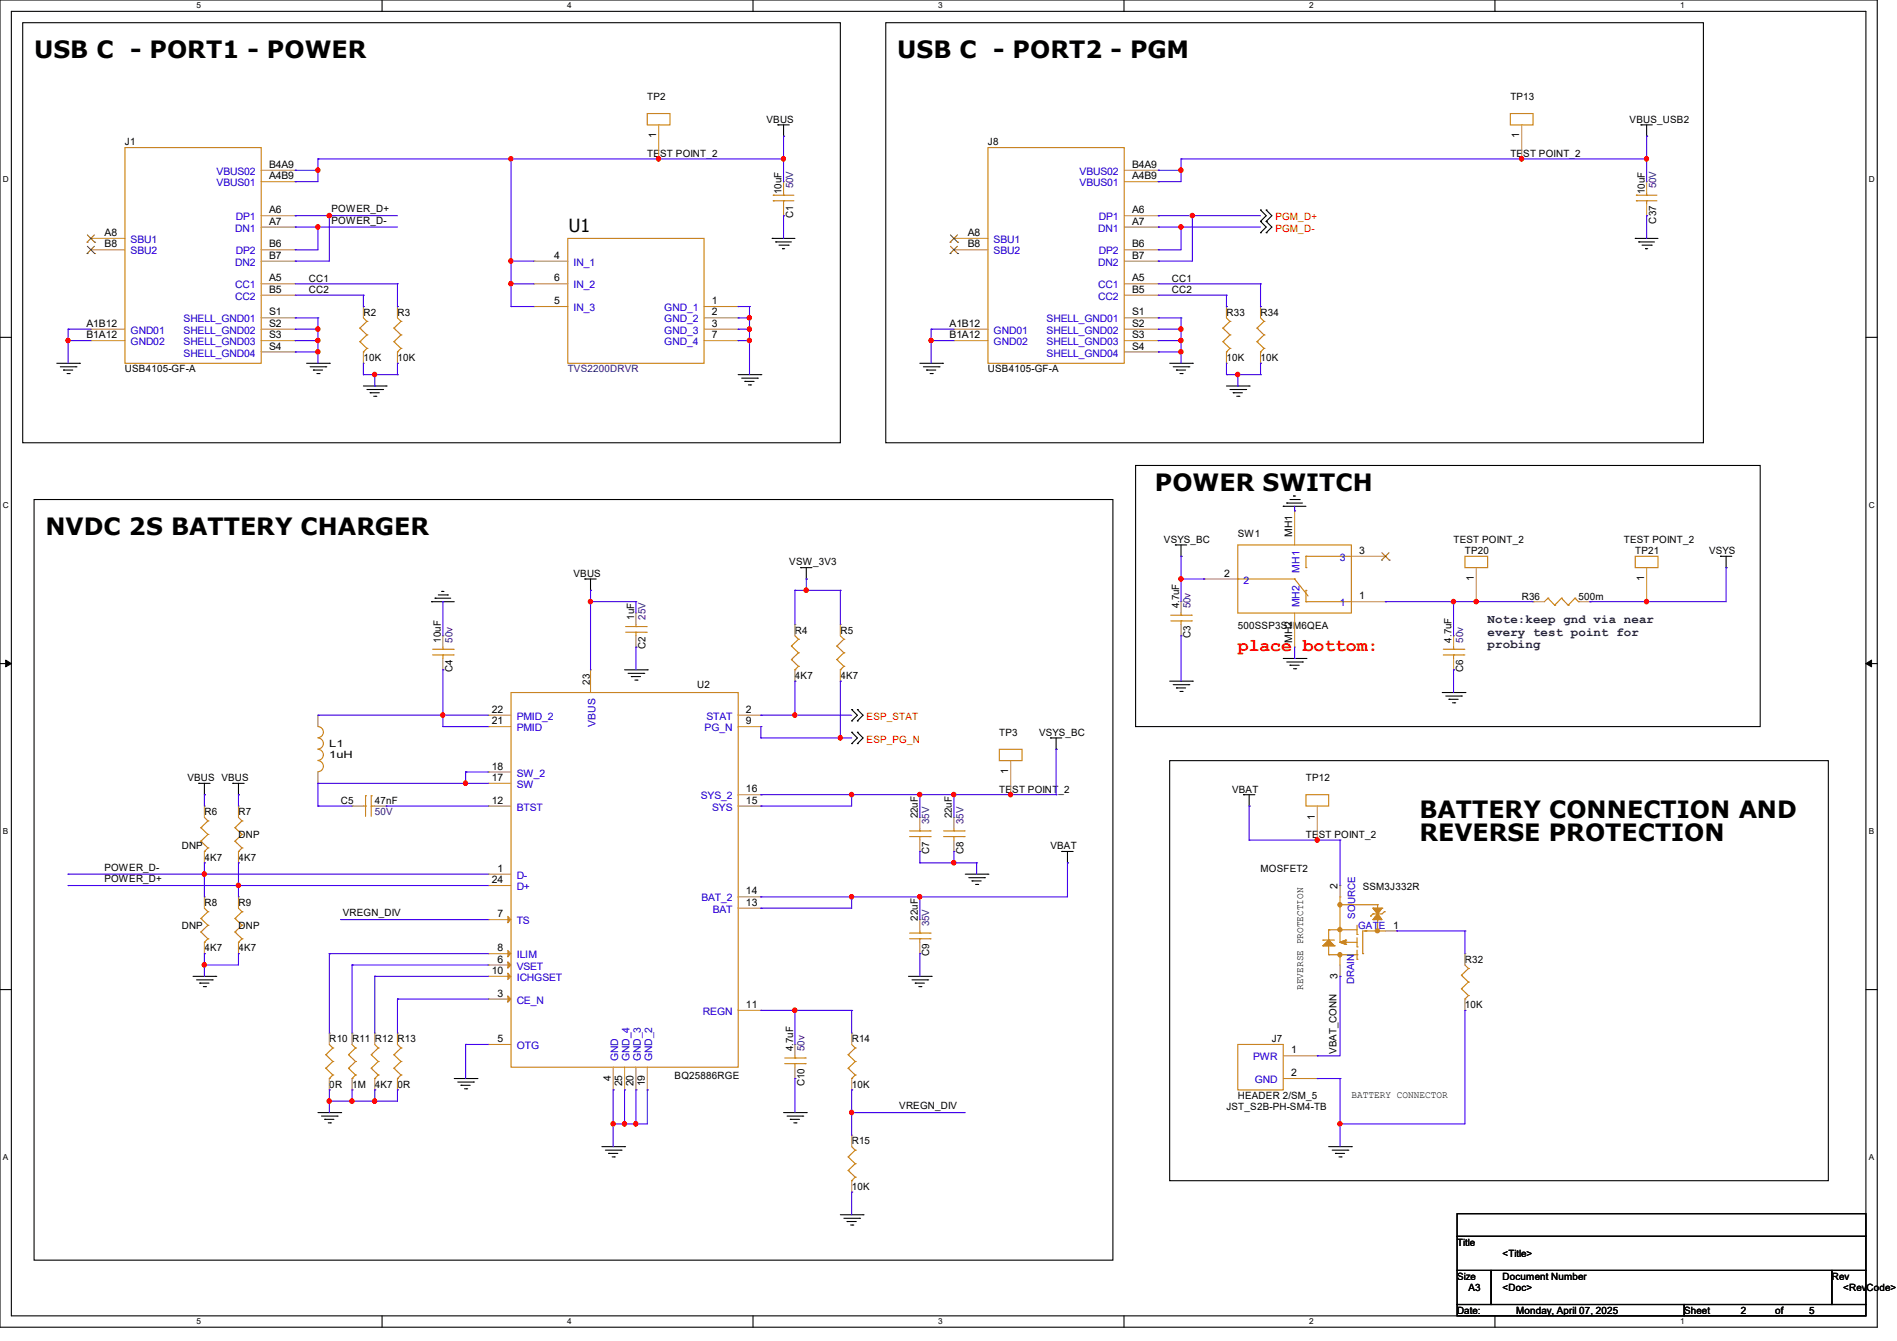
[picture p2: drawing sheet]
<svg xmlns="http://www.w3.org/2000/svg" width="297mm" height="210mm" viewBox="0 0 297 210" stroke-linecap="round" stroke-linejoin="round" font-family="sans-serif">
<path d="M0 0h293.9v207.9h-293.9zM1.8 1.8h290.3v204.3h-290.3z" fill="none" stroke="#000" stroke-width=".17"/>
<g fill="#fff">
<path d="M30.8 .2h.7v1.4h-.7z"/>
<path d="M30.8 206.2h.7v1.4h-.7z"/>
</g>
<path d="M59.8 0v1.8M59.8 206.1v1.8" fill="none" stroke="#000" stroke-width=".17"/>
<g fill="#fff">
<path d="M88.8 .2h.7v1.4h-.7z"/>
<path d="M88.8 206.2h.7v1.4h-.7z"/>
</g>
<path d="M117.9 0v1.8M117.9 206.1v1.8" fill="none" stroke="#000" stroke-width=".17"/>
<g fill="#fff">
<path d="M146.9 .2h.7v1.4h-.7z"/>
<path d="M146.9 206.2h.7v1.4h-.7z"/>
</g>
<path d="M176 0v1.8M176 206.1v1.8" fill="none" stroke="#000" stroke-width=".17"/>
<g fill="#fff">
<path d="M205 .2h.7v1.4h-.7z"/>
<path d="M205 206.2h.7v1.4h-.7z"/>
</g>
<path d="M234.1 0v1.8M234.1 206.1v1.8" fill="none" stroke="#000" stroke-width=".17"/>
<g fill="#fff">
<path d="M263.1 .2h.6v1.4h-.6z"/>
<path d="M263.1 206.2h.6v1.4h-.6z"/>
<path d="M.5 27.3h.9v1.4h-.9z"/>
<path d="M292.6 27.3h.9v1.4h-.9z"/>
<path d="M.5 78.4h.9v1.4h-.9z"/>
<path d="M292.6 78.4h.9v1.4h-.9z"/>
</g>
<path d="M0 52.8h1.8M292.1 52.8h1.8" fill="none" stroke="#000" stroke-width=".17"/>
<g fill="#fff">
<path d="M.5 129.5h.8v1.4h-.8z"/>
<path d="M292.6 129.5h.8v1.4h-.8z"/>
</g>
<path d="M0 103.9h1.8M292.1 103.9h1.8" fill="none" stroke="#000" stroke-width=".17"/>
<path d="M.9 103.4l.9 .5-.9 .5zM292.1 103.9l.9-.5v1z" fill="#000" stroke="#000" stroke-width=".16"/>
<g fill="#fff">
<path d="M.5 180.5h.8v1.4h-.8z"/>
<path d="M292.6 180.5h.8v1.4h-.8z"/>
</g>
<g fill="none" stroke="#000" stroke-width=".17">
<path d="M3.6 3.6h128v65.7h-128zM121.8 19.6h.1M121.8 19.6h1.8M122.7 19.6v1.7M138.7 3.6h128v65.7h-128zM256.9 19.6h.1M256.9 19.6h1.8M257.8 19.6v1.7M120.9 37.3h.1M120.9 37.3h3.6M121.5 37.9h.1M121.5 37.9h2.4"/>
<path d="M122 38.4h1.4M122.5 38.9h.1M122.5 38.9h.4M122.7 21.3h.1M123.4 38.4h.1M197.4 34.7h.1M197.4 32.9h.1M197.4 36.4h.1M197.4 32.9l.8 .9-.8 .9M197.4 34.7l.8 .9-.8 .8M198.2 34.7h.1M198.2 32.9h.1"/>
<path d="M198.2 36.4h.1M198.2 32.9l.9 .9-.9 .9M198.2 34.7l.9 .9-.9 .8M256 37.3h.1M256 37.3h3.6M256.6 37.9h.1M256.6 37.9h2.4M257.1 38.4h1.4M257.6 38.9h.1M257.6 38.9h.4M257.8 21.3h.1M258.5 38.4h.1"/>
<path d="M8.9 56.9h3.5M9.4 57.4h2.5M9.9 58h.1M9.9 58h1.5M10.5 58.5h.3M10.8 58.5h.1M11.9 57.4h.1M12.4 56.9h.1M48 56.9h3.6M48.6 57.4h2.4M49.1 58h.1M49.1 58h1.4"/>
<path d="M49.6 58.5h.4M50 58.5h.1M51 57.4h.1M51.6 56.9h.1M115.6 58.7h3.5M116.1 59.2h2.5M116.6 59.7h.1M116.6 59.7h1.5M118.6 59.2h.1M119.1 58.7h.1M144 56.9h3.6M144.6 57.4h2.4"/>
<path d="M145.1 58h.1M145.1 58h1.4M145.6 58.5h.4M146 58.5h.1M147 57.4h.1M147.6 56.9h.1M183.1 56.9h3.6M183.7 57.4h2.4M184.2 58h.1M184.2 58h1.4M184.7 58.5h.4M185.1 58.5h.1"/>
<path d="M186.1 57.4h.1M186.7 56.9h.1M5.3 78.2h168.9v119.2h-168.9zM56.9 60.5h3.6M57.4 61h2.5M58 61.5h.1M58 61.5h1.4M58.5 62.1h.3M58.8 62.1h.1M59.9 61h.1M60.5 60.5h.1M117.2 60.3h.3"/>
<path d="M117.5 60.3h.1M177.8 72.9h97.8v40.9h-97.8zM192 60.5h3.6M192.6 61h2.4M193.1 61.5h.1M193.1 61.5h1.4M193.6 62.1h.4M194 62.1h.1M195 61h.1M195.6 60.5h.1M200.9 79.3h.1M200.9 79.3h3.6"/>
<path d="M201.5 78.8h.1M201.5 78.8h2.4M202 78.2h1.4M202.5 77.7h.1M202.5 77.7h.4M203.4 78.2h.1M67.6 94.2h.1M67.6 94.2h3.5M68.1 93.7h.1M68.1 93.7h2.5M68.6 93.2h1.5M69.2 92.6h.1"/>
<path d="M69.2 92.6h.3M70.1 93.2h.1M91.6 90.7h.1M91.6 90.7h1.7M92.5 92.5h.1M92.5 90.7v1.8M125.3 88.9h.1M125.3 88.9h1.8M126.2 90.7h.1M126.2 88.9v1.8M184 85.3h.1M184 85.3h1.8"/>
<path d="M184.9 87.1h.1M184.9 85.3v1.8M269.4 87.1h.1M269.4 87.1h1.7M270.3 88.9h.1M270.3 87.1v1.8M97.8 104.9h3.5M98.3 105.5h2.5M98.8 106h.1M98.8 106h1.5M99.4 106.5h.3M99.7 106.5h.1"/>
<path d="M100.8 105.5h.1M101.3 104.9h.1M133.3 112.9h.1M133.3 111.1h.1M133.3 116.5h.1M133.3 114.7h.1M133.3 111.1l.9 .9-.9 .9M133.3 114.7l.9 .9-.9 .9M134.2 112.9h.1M134.2 111.1h.1M134.2 116.5h.1M134.2 114.7h.1"/>
<path d="M134.2 111.1l.9 .9-.9 .9M134.2 114.7l.9 .9-.9 .9M164.5 115.6h.1M164.5 115.6h1.7M165.4 117.3h.1M165.4 115.6v1.7M183.1 119.1h103.2v65.8h-103.2zM183.1 106.7h3.6M183.7 107.2h2.4M184.2 107.7h.1M184.2 107.7h1.4M184.7 108.3h.4"/>
<path d="M185.1 108.3h.1M186.1 107.2h.1M186.7 106.7h.1M200.9 103.1h3.6M201.5 103.7h2.4M202 104.2h.1M202 104.2h1.4M202.5 104.7h.4M202.9 104.7h.1M203.9 103.7h.1M204.5 103.1h.1M225.8 108.5h3.6"/>
<path d="M226.4 109h2.4M226.9 109.5h.1M226.9 109.5h1.4M227.4 110.1h.4M227.8 110.1h.1M228.8 109h.1M229.4 108.5h.1M31.1 122.7h.1M31.1 122.7h1.8M32 124.5h.1M32 122.7v1.8M36.4 122.7h.1"/>
<path d="M36.4 122.7h1.8M37.3 124.5h.1M37.3 122.7v1.8M151.1 136.9h3.6M151.7 137.5h2.4M152.2 138h.1M152.2 138h1.4M152.7 138.5h.4M153.1 138.5h.1M154.1 137.5h.1M154.7 136.9h.1M166.2 133.3h.1"/>
<path d="M166.2 133.3h1.8M167.1 135.1h.1M167.1 133.3v1.8M194.7 124.5h.1M194.7 124.5h1.8M195.6 126.2h.1M195.6 124.5v1.7M0 155h1.8M30.2 152.9h3.6M30.8 153.5h2.4M31.3 154h.1M31.3 154h1.4"/>
<path d="M31.8 154.5h.4M32.2 154.5h.1M33.2 153.5h.1M33.8 152.9h.1M142.2 152.9h3.6M142.8 153.5h2.4M143.3 154h.1M143.3 154h1.4M143.8 154.5h.4M144.2 154.5h.1M145.2 153.5h.1M145.8 152.9h.1"/>
<path d="M292.1 155h1.8M49.8 174.2h3.5M50.3 174.8h2.5M50.8 175.3h.1M50.8 175.3h1.5M51.4 175.9h.3M51.7 175.9h.1M52.8 174.8h.1M53.3 174.2h.1M71.1 168.9h3.6M71.7 169.5h2.4M72.2 170h.1"/>
<path d="M72.2 170h1.4M72.7 170.5h.4M73.1 170.5h.1M74.1 169.5h.1M74.7 168.9h.1M94.2 179.6h3.6M97.8 179.6h.1M122.7 174.2h3.5M123.2 174.8h2.5M123.7 175.3h.1M123.7 175.3h1.5M124.3 175.9h.3"/>
<path d="M124.6 175.9h.1M125.7 174.8h.1M126.2 174.2h.1M208 179.6h3.6M211.6 179.6h.1M94.8 180.1h2.4M95.3 180.6h.1M95.3 180.6h1.4M95.8 181.2h.4M96.2 181.2h.1M97.2 180.1h.1M131.6 190.2h3.5"/>
<path d="M132.1 190.8h2.5M132.6 191.3h.1M132.6 191.3h1.5M133.2 191.9h.3M133.5 191.9h.1M134.6 190.8h.1M135.1 190.2h.1M208.6 180.1h2.4M209.1 180.6h.1M209.1 180.6h1.4M209.6 181.2h.4M210 181.2h.1"/>
<path d="M211 180.1h.1M228.1 190.1h64v3.5h-64zM228.1 193.6h64v5.4h-64zM228.1 199h5.4v5.3h-5.4zM233.5 199h53.3v5.3h-53.3zM286.8 199h5.3v5.3h-5.3zM228.1 204.3h35.6v1.8h-35.6zM263.7 204.3h28.4v1.8h-28.4z"/>
</g>
<g fill="none" stroke="#cc8006" stroke-width=".17">
<path d="M101.3 17.8h3.6v1.8h-3.6zM236.5 17.8h3.5v1.8h-3.5zM19.6 23.1h21.3v33.8h-21.3zM88.9 37.3h21.3v19.6h-21.3zM121.1 31.5h.1M121.1 30.6h.1M121.1 31.5h3.2M121.1 30.6h3.2M122.7 30.6h.1M122.7 31.5h.1M122.7 30.2v.4M122.7 31.5v.5"/>
<path d="M154.7 23.1h21.3v33.8h-21.3zM256.2 31.5h.1M256.2 30.6h.1M256.2 31.5h3.2M256.2 30.6h3.2M257.8 30.6h.1M257.8 31.5h.1M257.8 30.2v.4M257.8 31.5v.5M56.3 51.4h.1M56.3 53.5h.1M56.3 51.4l1.1 1.1"/>
<path d="M56.3 53.5l1.1 1.1M56.9 55.1h.1M56.9 49.8l.5 .5M57.4 50.3h.1M57.4 52.5h.1M57.4 54.6h.1M57.4 50.3l-1.1 1.1M57.4 52.5l-1.1 1M57.4 54.6l-.5 .5M61.7 51.4h.1M61.7 53.5h.1M61.7 51.4l1.1 1.1"/>
<path d="M61.7 53.5l1.1 1.1M62.2 55.1h.1M62.2 49.8l.6 .5M62.8 50.3h.1M62.8 52.5h.1M62.8 54.6h.1M62.8 50.3l-1.1 1.1M62.8 52.5l-1.1 1M62.8 54.6l-.6 .5M191.5 51.4h.1M191.5 53.5h.1M191.5 51.4l1.1 1.1"/>
<path d="M191.5 53.5l1.1 1.1M192 55.1h.1M192 49.8l.6 .5M192.6 50.3h.1M192.6 52.5h.1M192.6 54.6h.1M192.6 50.3l-1.1 1.1M192.6 52.5l-1.1 1M192.6 54.6l-.6 .5M196.8 51.4h.1M196.8 53.5h.1M196.8 51.4l1.1 1.1"/>
<path d="M196.8 53.5l1.1 1.1M197.4 55.1h.1M197.4 49.8l.5 .5M197.9 50.3h.1M197.9 52.5h.1M197.9 54.6h.1M197.9 50.3l-1.1 1.1M197.9 52.5l-1.1 1M197.9 54.6l-.5 .5M98 99h3.2M98 98.1h3.2M99.6 98.1h.1"/>
<path d="M99.6 99h.1M99.6 97.8v.3M99.6 99v.6M101.2 99h.1M101.2 98.1h.1M124.5 99.6l.5 .5M131.6 99.6l.5 .5M183.3 97.2h3.2M183.3 96.4h3.2M184.9 96.4h.1M184.9 97.2h.1M184.9 96v.4"/>
<path d="M184.9 97.2v.6M186.5 97.2h.1M186.5 96.4h.1M193.8 85.3h17.8v10.7h-17.8zM193.8 90.7h.1M193.8 90.7h8.9M202.7 90.7h.1M202.7 90.7l2.1 2.6M204.5 94.2h.1M204.5 92.5h.1M204.5 87.1h.1M204.5 88.9h.1"/>
<path d="M204.5 94.2h7.1M204.5 87.1v1.8M204.5 92.5v1.7M204.5 87.1h7.1M229.4 87.1h3.5v1.8h-3.5zM242.4 93.7h.1M242.4 93.7l-.6 .5M242.4 93.7l1 1.1M243.4 94.8h.1M244.5 93.7h.1M244.5 93.7l-1.1 1.1M244.5 93.7l1 1.1"/>
<path d="M245.5 94.8h.1M246.6 93.7h.1M246.6 93.7l-1.1 1.1M246.6 93.7l.5 .5M247.1 94.2h.1M256 87.1h3.6v1.8h-3.6zM49.8 113.8a.87 .87 0 0 1 .8 .9 .87 .87 0 0 1-.8 .8M49.8 115.6a.87 .87 0 0 1 .8 .8 .87 .87 0 0 1-.8 .9M49.8 117.3a.87 .87 0 0 1 .8 .9 .87 .87 0 0 1-.8 .9M49.8 119.1a.87 .87 0 0 1 .8 .9 .87 .87 0 0 1-.8 .9M67.7 102.6h3.3M67.7 101.7h3.3"/>
<path d="M69.3 101.7h.1M69.3 102.6h.1M69.3 101.3v.4M69.3 102.6v.5M71 102.6h.1M71 101.7h.1M80 108.5h35.6v58.6h-35.6zM123.9 101.2h.1M123.9 103.3h.1M123.9 101.2l1.1 1M123.9 103.3l1.1 1.1M124.5 104.9h.1"/>
<path d="M125 100.1h.1M125 102.2h.1M125 104.4h.1M125 100.1l-1.1 1.1M125 102.2l-1.1 1.1M125 104.4l-.5 .5M131 101.2h.1M131 103.3h.1M131 101.2l1.1 1M131 103.3l1.1 1.1M131.6 104.9h.1M132.1 100.1h.1"/>
<path d="M132.1 102.2h.1M132.1 104.4h.1M132.1 100.1l-1.1 1.1M132.1 102.2l-1.1 1.1M132.1 104.4l-.5 .5M156.5 117.3h3.5v1.8h-3.5zM226 102.6h3.2M226 101.7h3.2M227.6 101.7h.1M227.6 102.6h.1M227.6 101.3v.4M227.6 102.6v.5"/>
<path d="M229.2 102.6h.1M229.2 101.7h.1M31.5 129.6h.1M31.5 131.7h.1M31.5 129.6l1.1 1.1M31.5 131.7l1.1 1.1M32 133.3h.1M32 128l.6 .6M32.6 128.6h.1M32.6 130.7h.1M32.6 132.8h.1M32.6 128.6l-1.1 1"/>
<path d="M32.6 130.7l-1.1 1M32.6 132.8l-.6 .5M36.8 129.6h.1M36.8 131.7h.1M36.8 129.6l1.1 1.1M36.8 131.7l1.1 1.1M37.3 133.3h.1M37.3 128l.6 .6M37.9 128.6h.1M37.9 130.7h.1M37.9 132.8h.1M37.9 128.6l-1.1 1"/>
<path d="M37.9 130.7l-1.1 1M37.9 132.8l-.6 .5M56.9 126.2h.3M57.2 126.2h.1M57.2 124.6h.1M57.2 124.6v3.2M58.1 124.6h.1M58.1 126.2h.1M58.1 126.2h.6M58.1 124.6v3.2M142.4 131h3.2M142.4 130.1h3.2"/>
<path d="M144 130.1h.1M144 131h.1M144 129.8v.3M144 131v.6M145.6 131h.1M145.6 130.1h.1M147.7 131h3.3M147.7 130.1h3.3M149.4 130.1h.1M149.4 131h.1M149.4 129.8v.3M149.4 131v.6"/>
<path d="M151 131h.1M151 130.1h.1M204.5 124.5h3.5v1.7h-3.5zM31.5 143.8h.1M31.5 146h.1M31.5 143.8l1.1 1.1M31.5 146l1.1 1M32 147.6h.1M32 142.2l.6 .6M32.6 142.8h.1M32.6 144.9h.1M32.6 147h.1"/>
<path d="M32.6 142.8l-1.1 1M32.6 144.9l-1.1 1.1M32.6 147l-.6 .6M36.8 143.8h.1M36.8 146h.1M36.8 143.8l1.1 1.1M36.8 146l1.1 1M37.3 147.6h.1M37.3 142.2l.6 .6M37.9 142.8h.1M37.9 144.9h.1M37.9 147h.1"/>
<path d="M37.9 142.8l-1.1 1M37.9 144.9l-1.1 1.1M37.9 147l-.6 .6M142.4 147h3.2M142.4 146.1h3.2M144 146.1h.1M144 147h.1M144 145.8v.3M144 147v.6M145.6 147h.1M145.6 146.1h.1M207.1 147.2h.1"/>
<path d="M207.1 148.1h.1M207.1 147.2h1.8M207.1 148.1h1.8M208 145.6h.1M208 149.5h.1M208 147.2h.1M208 145.6h4.5M208 149.5h4.5M208 145.6v1.6M208 148.1v1.4M208 147.2l-.9 .9M208 147.2l.9 .9"/>
<path d="M208.9 148.1h.1M209.8 140.5h.1M209.8 149.5h.1M209.8 141.7h.1M209.8 147.6h.1M209.8 140.5v7.1M209.8 149.5v1.6M209.8 141.7h5.9M209.8 147.6l.9 .3M210.7 147.6h.1M210.7 147.9h.1M210.7 147.2h.1"/>
<path d="M210.7 147.6h1.8M210.7 147.2v.7M210.7 147.2l-.9 .4M212.5 148.3h.1M212.5 150.2h.1M212.5 146.3h.1M212.5 149.5h.1M212.5 144.9v1.4M212.5 146.9v1.4M212.5 148.8v1.4M213.4 149.4h.1M213.7 145.8h.1"/>
<path d="M213.9 145.8h.1M214.6 143.5h.1M215 143.1h.1M215 144h.1M215 142.2h.1M215 143.1l-.4 .4M215 142.2h1.4M215 142.2l.7 .9M215.7 144h.1M215.7 143.1h.1M215.7 141.7h.1M215.7 141.7v.5"/>
<path d="M215.7 144v1.8M215.7 143.1l.7 .9h-1.4M215.7 143.1l-.7 .9M216.4 142.2h.1M216.4 142.2l-.7 .9M216.7 142.8h.1M216.7 142.8l-.3 .3h-1.4M216.9 145.8h-3.5v3.6M228.8 152.7h.1M228.8 154.9h.1M228.8 152.7l1.1 1.1M228.8 154.9l1.1 1"/>
<path d="M229.4 156.5h.1M229.4 151.1l.5 .6M229.9 151.7h.1M229.9 153.8h.1M229.9 155.9h.1M229.9 151.7l-1.1 1M229.9 153.8l-1.1 1.1M229.9 155.9l-.5 .6M51 165.2h.1M51 167.3h.1M51 165.2l1.1 1M51 167.3l1.1 1.1"/>
<path d="M51.6 168.9h.1M51.6 163.6l.5 .5M52.1 164.1h.1M52.1 166.2h.1M52.1 168.4h.1M52.1 164.1l-1.1 1.1M52.1 166.2l-1.1 1.1M52.1 168.4l-.5 .5M54.6 165.2h.1M54.6 167.3h.1M54.6 165.2l1.1 1M54.6 167.3l1.1 1.1"/>
<path d="M55.1 168.9h.1M55.1 163.6l.6 .5M55.7 164.1h.1M55.7 166.2h.1M55.7 168.4h.1M55.7 164.1l-1.1 1.1M55.7 166.2l-1.1 1.1M55.7 168.4l-.6 .5M58.1 165.2h.1M58.1 167.3h.1M58.1 165.2l1.1 1M58.1 167.3l1.1 1.1"/>
<path d="M58.7 168.9h.1M58.7 163.6l.5 .5M59.2 164.1h.1M59.2 166.2h.1M59.2 168.4h.1M59.2 164.1l-1.1 1.1M59.2 166.2l-1.1 1.1M59.2 168.4l-.5 .5M61.7 165.2h.1M61.7 167.3h.1M61.7 165.2l1.1 1M61.7 167.3l1.1 1.1"/>
<path d="M62.2 168.9h.1M62.2 163.6l.6 .5M62.8 164.1h.1M62.8 166.2h.1M62.8 168.4h.1M62.8 164.1l-1.1 1.1M62.8 166.2l-1.1 1.1M62.8 168.4l-.6 .5M122.9 166.6h3.2M122.9 165.7h3.2M124.5 165.7h.1M124.5 166.6h.1"/>
<path d="M124.5 165.4v.3M124.5 166.6v.5M126.1 166.6h.1M126.1 165.7h.1M132.8 165.2h.1M132.8 167.3h.1M132.8 165.2l1.1 1M132.8 167.3l1.1 1.1M133.3 168.9h.1M133.3 179.6l.6 .5M133.3 163.6l.6 .5M133.9 164.1h.1"/>
<path d="M133.9 166.2h.1M133.9 168.4h.1M133.9 164.1l-1.1 1.1M133.9 166.2l-1.1 1.1M133.9 168.4l-.6 .5M193.8 163.6h7.1v7.1h-7.1zM132.8 181.2h.1M132.8 183.3h.1M132.8 181.2l1.1 1M132.8 183.3l1.1 1.1M133.3 184.9h.1M133.9 180.1h.1"/>
<path d="M133.9 182.2h.1M133.9 184.4h.1M133.9 180.1l-1.1 1.1M133.9 182.2l-1.1 1.1M133.9 184.4l-.6 .5"/>
</g>
<g fill="none" stroke="#a84" stroke-width=".17">
<path d="M103.1 19.6v5.3M238.3 19.6v5.3M14.2 39.1h.1M14.2 37.3h.1M14.2 39.1h5.4M14.2 37.3h5.4M40.9 28.4h5.3M40.9 39.1h5.3M40.9 26.7h5.3M40.9 33.8h5.3M40.9 35.6h5.3M46.2 28.4h.1"/>
<path d="M46.2 39.1h.1M46.2 26.7h.1M46.2 33.8h.1M46.2 35.6h.1M103.1 24.9h.1M122.7 28.4h.1M122.7 33.8h.1M122.7 28.4v1.8M122.7 32v1.8M149.4 39.1h.1M149.4 37.3h.1M149.4 39.1h5.3"/>
<path d="M149.4 37.3h5.3M176 28.4h5.4M176 39.1h5.4M176 26.7h5.4M176 33.8h5.4M176 35.6h5.4M181.4 28.4h.1M181.4 39.1h.1M181.4 26.7h.1M181.4 33.8h.1M181.4 35.6h.1M238.3 24.9h.1"/>
<path d="M257.8 28.4h.1M257.8 33.8h.1M257.8 28.4v1.8M257.8 32v1.8M14.2 51.6h.1M14.2 53.3h.1M14.2 51.6h5.4M14.2 53.3h5.4M40.9 46.2h5.3M40.9 51.6h5.3M40.9 53.3h5.3M40.9 49.8h5.3"/>
<path d="M40.9 40.9h5.3M40.9 55.1h5.3M40.9 44.4h5.3M46.2 46.2h.1M46.2 49.8h.1M46.2 51.6h.1M46.2 53.3h.1M46.2 40.9h.1M46.2 55.1h.1M46.2 44.4h.1M56.9 48h.1M56.9 56.9h.1"/>
<path d="M56.9 48v1.8M56.9 55.1v1.8M62.2 48h.1M62.2 56.9h.1M62.2 48v1.8M62.2 55.1v1.8M83.6 44.4h.1M83.6 40.9h.1M83.6 48h.1M83.6 40.9h5.3M83.6 44.4h5.3M83.6 48h5.3"/>
<path d="M110.2 51.6h5.4M110.2 53.3h5.4M110.2 49.8h5.4M110.2 48h5.4M115.6 48h.1M115.6 49.8h.1M115.6 51.6h.1M115.6 53.3h.1M149.4 51.6h.1M149.4 53.3h.1M149.4 51.6h5.3M149.4 53.3h5.3"/>
<path d="M176 46.2h5.4M176 51.6h5.4M176 53.3h5.4M176 49.8h5.4M176 40.9h5.4M176 55.1h5.4M176 44.4h5.4M181.4 46.2h.1M181.4 49.8h.1M181.4 51.6h.1M181.4 53.3h.1M181.4 40.9h.1"/>
<path d="M181.4 55.1h.1M181.4 44.4h.1M192 48h.1M192 56.9h.1M192 48v1.8M192 55.1v1.8M197.4 48h.1M197.4 56.9h.1M197.4 48v1.8M197.4 55.1v1.8M69.3 99.6h.1M69.3 99.6v1.7"/>
<path d="M99.6 96h.1M99.6 96v1.8M99.6 99.6v1.7M124.5 97.8h.1M124.5 97.8v1.8M131.6 97.8h.1M131.6 97.8v1.8M184.9 94.2h.1M184.9 99.6h.1M184.9 94.2v1.8M184.9 97.8v1.8M188.5 90.7h.1"/>
<path d="M188.5 90.7h5.3M202.7 80h.1M202.7 80v5.3M202.7 96v5.3M211.6 94.2h5.3M211.6 87.1h5.3M216.9 94.2h.1M216.9 87.1h.1M227.6 99.6h.1M227.6 99.6v1.7M231.1 94.2h.1M231.1 88.9v5.3"/>
<path d="M240 94.2h.1M240 94.2h1.8M247.1 94.2h1.8M248.9 94.2h.1M257.8 94.2h.1M257.8 88.9v5.3M49.8 112h.1M49.8 112v1.8M69.3 104.9h.1M69.3 103.1v1.8M76.5 113.8h.1M76.5 112h.1"/>
<path d="M76.5 112h3.5M76.5 113.8h3.5M92.5 104.9h.1M92.5 104.9v3.6M99.6 101.3h.1M115.6 112h3.5M115.6 113.8h3.5M119.1 112h.1M119.1 113.8h.1M124.5 106.7h.1M124.5 104.9v1.8M131.6 106.7h.1"/>
<path d="M131.6 104.9v1.8M158.2 119.1v5.4M202.7 101.3h.1M227.6 104.9h.1M227.6 103.1v1.8M32 126.2h.1M32 135.1h.1M32 126.2v1.8M32 133.3v1.8M37.3 126.2h.1M37.3 135.1h.1M37.3 126.2v1.8"/>
<path d="M37.3 133.3v1.8M49.8 122.7h.1M49.8 120.9v1.8M55.1 126.2h.1M55.1 126.2h1.8M58.7 126.2h1.8M60.5 126.2h.1M76.5 136.9h.1M76.5 126.2h.1M76.5 122.7h.1M76.5 120.9h.1M76.5 138.7h.1"/>
<path d="M76.5 136.9h3.5M76.5 126.2h3.5M76.5 122.7h3.5M76.5 120.9h3.5M76.5 138.7h3.5M115.6 126.2h3.5M115.6 124.5h3.5M119.1 126.2h.1M119.1 124.5h.1M144 128h.1M144 133.3h.1M144 128v1.8"/>
<path d="M144 131.6v1.7M149.4 128h.1M149.4 133.3h.1M149.4 128v1.8M149.4 131.6v1.7M158.2 124.5h.1M206.2 131.6h.1M206.2 126.2v5.4M209.8 138.7h.1M209.8 138.7v1.8M32 140.5h.1M32 149.4h.1"/>
<path d="M32 140.5v1.7M32 147.6v1.8M37.3 140.5h.1M37.3 149.4h.1M37.3 140.5v1.7M37.3 147.6v1.8M76.5 156.5h.1M76.5 151.1h.1M76.5 144h.1M76.5 149.4h.1M76.5 152.9h.1M76.5 156.5h3.5"/>
<path d="M76.5 151.1h3.5M76.5 144h3.5M76.5 149.4h3.5M76.5 152.9h3.5M115.6 158.2h3.5M115.6 142.2h3.5M115.6 140.5h3.5M119.1 158.2h.1M119.1 142.2h.1M119.1 140.5h.1M144 144h.1M144 149.4h.1"/>
<path d="M144 144v1.8M144 147.6v1.8M209.8 152.9h.1M209.8 151.1v1.8M216.9 145.8h1.8M218.7 145.8h.1M229.4 149.4h.1M229.4 158.2h.1M229.4 149.4v1.7M229.4 156.5v1.7M51.6 161.8h.1M51.6 170.7h.1"/>
<path d="M51.6 161.8v1.8M51.6 168.9v1.8M55.1 161.8h.1M55.1 170.7h.1M55.1 161.8v1.8M55.1 168.9v1.8M58.7 161.8h.1M58.7 170.7h.1M58.7 161.8v1.8M58.7 168.9v1.8M62.2 161.8h.1M62.2 170.7h.1"/>
<path d="M62.2 161.8v1.8M62.2 168.9v1.8M76.5 163.6h.1M76.5 163.6h3.5M96 170.7h.1M96 167.1v3.6M97.8 170.7h.1M97.8 167.1v3.6M99.6 170.7h.1M99.6 167.1v3.6M101.3 170.7h.1M101.3 167.1v3.6"/>
<path d="M124.5 163.6h.1M124.5 168.9h.1M124.5 163.6v1.8M124.5 167.1v1.8M133.3 177.8h.1M133.3 161.8h.1M133.3 170.7h.1M133.3 161.8v1.8M133.3 168.9v1.8M133.3 177.8v1.8M200.9 165.4h5.3M200.9 168.9h5.3"/>
<path d="M206.2 165.4h.1M206.2 168.9h.1M133.3 186.7h.1M133.3 184.9v1.8"/>
</g>
<g fill="#a84" stroke="#a84" stroke-width=".17">
<path d="M79.5 156l.5 .5-.5 .5z"/>
<path d="M79.5 150.6l.5 .5-.5 .5z"/>
<path d="M79.5 143.5l.5 .5-.5 .5z"/>
<path d="M79.5 148.8l.5 .6-.5 .5z"/>
<path d="M79.5 152.4l.5 .5-.5 .5z"/>
</g>
<g fill="none" stroke="#804000" stroke-width=".16">
<path d="M13.6 39.7h.1M13.6 37.9h.1M13.7 38.6l1.1 1.1M13.7 36.8l1.1 1.1M14.8 38.6l-1.2 1.1M14.8 36.8l-1.2 1.1M14.8 39.7h.1M14.8 37.9h.1M148.8 39.7h.1M148.8 37.9h.1M148.8 38.6l1.1 1.1M148.8 36.8l1.1 1.1"/>
<path d="M149.9 38.6l-1.1 1.1M149.9 36.8l-1.1 1.1M149.9 39.7h.1M149.9 37.9h.1M216.3 87.7h.1M216.4 86.6l1.1 1.1M217.5 86.6l-1.2 1.1M217.5 87.7h.1"/>
</g>
<g fill="#cc8006" stroke="#cc8006" stroke-width=".17">
<path d="M209.8 147.6l.9-.4v.7z"/>
<path d="M208 147.2l.9 .9h-1.8z"/>
<path d="M215 142.2h1.4l-.7 .9 .7 .9h-1.4l.7-.9z" fill-rule="evenodd"/>
<circle cx="215.7" cy="145.8" r=".33"/>
<circle cx="209.8" cy="149.5" r=".33"/>
<circle cx="209.8" cy="145.6" r=".33"/>
<circle cx="209.8" cy="141.7" r=".33"/>
</g>
<g fill="none" stroke="#4200ff" stroke-width=".17">
<path d="M46.2 26.7h.1M46.2 28.4h.1M46.2 33.8h.1M46.2 35.6h.1M46.2 39.1h.1M46.2 26.7h3.6M46.2 33.8h16M46.2 35.6h16M49.8 24.9h.1M49.8 26.7h.1M49.8 35.6h.1M49.8 24.9v3.5h-3.6"/>
<path d="M49.8 35.6v3.5h-3.6M49.8 24.9h72.9M51.6 33.8h.1M51.6 33.8v7.1h-5.4M80 24.9h.1M80 24.9v23.1M103.1 24.9h.1M122.7 21.3h.1M122.7 24.9h.1M122.7 33.8h.1M122.7 21.3v7.1M122.7 33.8v3.5"/>
<path d="M181.4 26.7h.1M181.4 28.4h.1M181.4 33.8h.1M181.4 35.6h.1M181.4 39.1h.1M181.4 26.7h3.5M181.4 33.8h16M181.4 35.6h16M184.9 24.9h.1M184.9 26.7h.1M184.9 35.6h.1M184.9 24.9h72.9"/>
<path d="M184.9 24.9v3.5h-3.5M184.9 35.6v3.5h-3.5M186.7 33.8h.1M186.7 33.8v7.1h-5.3M238.3 24.9h.1M257.8 21.3h.1M257.8 24.9h.1M257.8 33.8h.1M257.8 21.3v7.1M257.8 33.8v3.5M10.7 51.6h.1M10.7 53.3h.1"/>
<path d="M10.7 51.6v5.3M10.7 51.6h3.5M10.7 53.3h3.5M46.2 40.9h.1M46.2 49.8h.1M46.2 51.6h.1M46.2 53.3h.1M46.2 55.1h.1M46.2 44.4h16M46.2 46.2h10.7M46.2 49.8h3.6M46.2 51.6h3.6"/>
<path d="M46.2 53.3h3.6M46.2 55.1h3.6M49.8 49.8h.1M49.8 51.6h.1M49.8 53.3h.1M49.8 55.1h.1M49.8 49.8v7.1M56.9 46.2h.1M56.9 48h.1M56.9 58.7h.1M56.9 46.2v1.8M56.9 56.9v1.8"/>
<path d="M56.9 58.7h5.3M58.7 58.7h.1M58.7 58.7v1.8M62.2 44.4h.1M62.2 48h.1M62.2 56.9h.1M62.2 58.7h.1M62.2 44.4v3.6M62.2 56.9v1.8M80 40.9h.1M80 44.4h.1M80 48h.1"/>
<path d="M80 40.9h3.6M80 44.4h3.6M80 48h3.6M115.6 48h.1M115.6 49.8h.1M115.6 51.6h.1M115.6 53.3h.1M115.6 48h1.7M115.6 49.8h1.7M115.6 51.6h1.7M115.6 53.3h1.7M117.3 48h.1"/>
<path d="M117.3 49.8h.1M117.3 51.6h.1M117.3 53.3h.1M117.3 48v10.7M145.8 51.6h.1M145.8 53.3h.1M145.8 51.6h3.6M145.8 53.3h3.6M145.8 51.6v5.3M181.4 40.9h.1M181.4 49.8h.1M181.4 51.6h.1"/>
<path d="M181.4 53.3h.1M181.4 55.1h.1M181.4 44.4h16M181.4 46.2h10.6M181.4 49.8h3.5M181.4 51.6h3.5M181.4 53.3h3.5M181.4 55.1h3.5M184.9 49.8h.1M184.9 51.6h.1M184.9 53.3h.1M184.9 55.1h.1"/>
<path d="M184.9 49.8v7.1M192 46.2h.1M192 48h.1M192 58.7h.1M192 58.7h5.4M192 46.2v1.8M192 56.9v1.8M193.8 58.7h.1M193.8 58.7v1.8M197.4 44.4h.1M197.4 48h.1M197.4 56.9h.1"/>
<path d="M197.4 58.7h.1M197.4 44.4v3.6M197.4 56.9v1.8M58.7 60.5h.1M193.8 60.5h.1M202.7 79.3v.7M69.3 94.2h.1M69.3 94.2v5.4M92.5 92.5h.1M92.5 94.2h.1M92.5 92.5v12.4M92.5 94.2h7.1"/>
<path d="M99.6 94.2h.1M99.6 94.2v1.8M124.5 92.5h.1M124.5 92.5v5.3M124.5 92.5h7.1M126.2 90.7h.1M126.2 92.5h.1M126.2 90.7v1.8M131.6 92.5h.1M131.6 92.5v5.3M184.9 87.1h.1M184.9 90.7h.1"/>
<path d="M184.9 99.6h.1M184.9 87.1v7.1M184.9 99.6v7.1M184.9 90.7h3.6M188.5 90.7h.1M202.7 80h.1M216.9 94.2h.1M216.9 94.2h23.1M227.6 94.2h.1M227.6 94.2v5.4M231.1 94.2h.1M248.9 94.2h.1"/>
<path d="M257.8 94.2h.1M270.3 88.9h.1M270.3 88.9v5.3h-21.4M49.8 112h.1M49.8 112h26.7M69.3 112h.1M69.3 113.8h.1M69.3 104.9h.1M69.3 113.8h7.2M69.3 104.9v8.9M99.6 101.3h.1M99.6 101.3v3.6"/>
<path d="M119.1 112h.1M119.1 115.6h.1M119.1 113.8h.1M119.1 112h14.2M119.1 115.6h14.2M119.1 113.8v1.8M124.5 106.7h.1M124.5 112h.1M124.5 106.7v5.3M131.6 106.7h.1M131.6 115.6h.1M131.6 106.7v8.9"/>
<path d="M165.4 117.3h.1M165.4 117.3v7.2M202.7 103.1h.1M202.7 101.3v1.8M227.6 104.9h.1M227.6 104.9v3.6M10.7 136.9h.1M10.7 138.7h.1M10.7 136.9h65.8M10.7 138.7h65.8M32 136.9h.1M32 135.1h.1"/>
<path d="M32 124.5h.1M32 124.5v1.7M32 135.1v5.4M37.3 138.7h.1M37.3 135.1h.1M37.3 124.5h.1M37.3 124.5v1.7M37.3 135.1v5.4M49.8 122.7h.1M49.8 126.2h.1M49.8 122.7v3.5M49.8 122.7h26.7"/>
<path d="M49.8 126.2h5.3M60.5 126.2h.1M60.5 126.2h16M72.9 120.9h.1M72.9 122.7h.1M72.9 120.9h3.6M72.9 120.9v1.8M119.1 124.5h.1M119.1 126.2h.1M119.1 124.5h46.3M133.3 124.5h.1M133.3 124.5v1.7h-14.2"/>
<path d="M144 133.3h.1M144 124.5h.1M144 135.1h.1M144 124.5v3.5M144 133.3v1.8M144 135.1h8.9M149.4 124.5h.1M149.4 133.3h.1M149.4 135.1h.1M149.4 124.5v3.5M149.4 133.3v1.8M152.9 135.1h.1"/>
<path d="M152.9 135.1v1.8M158.2 124.5h.1M165.4 124.5h.1M167.1 135.1h.1M167.1 135.1v5.4h-48M195.6 126.2h.1M195.6 131.6h.1M195.6 126.2v5.4M195.6 131.6h14.2M206.2 131.6h.1M209.8 131.6h.1M209.8 131.6v7.1"/>
<path d="M32 149.4h.1M32 151.1h.1M32 149.4v3.5M37.3 149.4h.1M37.3 149.4v1.7h-5.3M51.6 149.4h.1M51.6 149.4v12.4M51.6 149.4h24.9M53.3 144h.1M53.3 144h23.2M55.1 151.1h.1M55.1 151.1h21.4"/>
<path d="M55.1 151.1v10.7M58.7 152.9h.1M58.7 152.9h17.8M58.7 152.9v8.9M62.2 156.5h.1M62.2 156.5h14.3M62.2 156.5v5.3M119.1 158.2h.1M119.1 140.5h.1M119.1 142.2h.1M119.1 158.2h14.2M124.5 158.2h.1"/>
<path d="M124.5 158.2v5.4M133.3 158.2h.1M133.3 140.5h.1M133.3 140.5v1.7h-14.2M133.3 158.2v3.6M144 140.5h.1M144 149.4h.1M144 140.5v3.5M144 149.4v3.5M209.8 152.9h.1M209.8 152.9v12.5h-3.6M218.7 145.8h.1"/>
<path d="M218.7 145.8h10.7M229.4 145.8h.1M229.4 158.2h.1M229.4 158.2v17.8h-19.6M229.4 145.8v3.6M51.6 170.7h.1M51.6 172.5h.1M51.6 170.7v3.5M55.1 170.7h.1M55.1 172.5h.1M55.1 170.7v1.8M58.7 170.7h.1"/>
<path d="M58.7 172.5h.1M58.7 170.7v1.8M62.2 170.7h.1M62.2 170.7v1.8h-10.6M72.9 163.6h.1M72.9 163.6v5.3M72.9 163.6h3.6M96 170.7h.1M96 176h.1M96 170.7v8.9M97.8 170.7h.1M97.8 176h.1"/>
<path d="M97.8 170.7v5.3M99.6 170.7h.1M99.6 176h.1M99.6 170.7v5.3M101.3 170.7h.1M101.3 170.7v5.3h-5.3M124.5 168.9h.1M124.5 168.9v5.3M133.3 170.7h.1M133.3 174.2h.1M133.3 170.7v7.1M133.3 174.2h17.8"/>
<path d="M206.2 165.4h.1M206.2 168.9h.1M206.2 168.9h3.6M209.8 168.9h.1M209.8 176h.1M209.8 168.9v10.7M133.3 186.7h.1M133.3 186.7v3.5"/>
</g>
<g fill="#f00" stroke="#f00" stroke-width=".17">
<circle cx="80" cy="24.9" r=".33"/>
<circle cx="80" cy="40.9" r=".33"/>
<circle cx="103.1" cy="24.9" r=".33"/>
<circle cx="122.6" cy="24.9" r=".33"/>
<circle cx="49.8" cy="26.6" r=".33"/>
<circle cx="51.5" cy="33.8" r=".33"/>
<circle cx="49.8" cy="35.5" r=".33"/>
<circle cx="80" cy="44.4" r=".33"/>
<circle cx="117.3" cy="49.8" r=".33"/>
<circle cx="49.8" cy="51.5" r=".33"/>
<circle cx="117.3" cy="51.5" r=".33"/>
<circle cx="10.6" cy="53.3" r=".33"/>
<circle cx="49.8" cy="55.1" r=".33"/>
<circle cx="49.8" cy="53.3" r=".33"/>
<circle cx="117.3" cy="53.3" r=".33"/>
<circle cx="92.4" cy="94.2" r=".33"/>
<circle cx="69.3" cy="112" r=".33"/>
<circle cx="72.9" cy="122.7" r=".33"/>
<circle cx="32" cy="136.9" r=".33"/>
<circle cx="37.3" cy="138.7" r=".33"/>
<circle cx="96" cy="176" r=".33"/>
<circle cx="97.8" cy="176" r=".33"/>
<circle cx="99.5" cy="176" r=".33"/>
<circle cx="32" cy="151.1" r=".33"/>
<circle cx="51.5" cy="172.4" r=".33"/>
<circle cx="58.6" cy="172.4" r=".33"/>
<circle cx="55.1" cy="172.4" r=".33"/>
<circle cx="124.4" cy="158.2" r=".33"/>
<circle cx="133.3" cy="124.4" r=".33"/>
<circle cx="133.3" cy="140.4" r=".33"/>
<circle cx="133.3" cy="174.2" r=".33"/>
<circle cx="131.5" cy="115.5" r=".33"/>
<circle cx="124.4" cy="112" r=".33"/>
<circle cx="126.2" cy="92.4" r=".33"/>
<circle cx="144" cy="140.4" r=".33"/>
<circle cx="149.3" cy="124.4" r=".33"/>
<circle cx="144" cy="124.4" r=".33"/>
<circle cx="158.2" cy="124.4" r=".33"/>
<circle cx="149.3" cy="135.1" r=".33"/>
<circle cx="58.6" cy="58.7" r=".33"/>
<circle cx="184.9" cy="90.7" r=".33"/>
<circle cx="227.6" cy="94.2" r=".33"/>
<circle cx="206.2" cy="131.6" r=".33"/>
<circle cx="209.8" cy="176" r=".33"/>
<circle cx="238.2" cy="24.9" r=".33"/>
<circle cx="257.8" cy="24.9" r=".33"/>
<circle cx="184.9" cy="26.6" r=".33"/>
<circle cx="186.7" cy="33.8" r=".33"/>
<circle cx="184.9" cy="35.5" r=".33"/>
<circle cx="184.9" cy="51.5" r=".33"/>
<circle cx="145.8" cy="53.3" r=".33"/>
<circle cx="184.9" cy="55.1" r=".33"/>
<circle cx="184.9" cy="53.3" r=".33"/>
<circle cx="193.8" cy="58.7" r=".33"/>
<circle cx="231.1" cy="94.2" r=".33"/>
<circle cx="257.8" cy="94.2" r=".33"/>
</g>
<g font-size="3.7">
<text x="5.3" y="9.1">USB C - PORT1 - POWER</text>
<text x="140.5" y="9.1">USB C - PORT2 - PGM</text>
<text x="180.8" y="77">POWER SWITCH</text>
<text x="7.1" y="83.7">NVDC 2S BATTERY CHARGER</text>
<text x="222.2" y="128.2">BATTERY CONNECTION AND</text>
<text x="222.2" y="131.7">REVERSE PROTECTION</text>
</g>
<text font-size="2.8" x="89.1" y="36.3">U1</text>
<text font-size="2.8" fill="#f00" x="193.8" y="101.9">place bottom:</text>
<g font-size="1.9" fill="#400040">
<text x="232.9" y="97.6">Note:keep gnd via near</text>
<text x="232.9" y="99.6">every test point for</text>
<text x="232.9" y="101.5">probing</text>
</g>
<g font-size="1.6">
<text x="101.3" y="15.7">TP2</text>
<text x="236.5" y="15.7">TP13</text>
<text x="19.6" y="22.8">J1</text>
<text x="102.7" y="21.7" transform="rotate(-90 102.7 21.7)">1</text>
<text x="120" y="19.2">VBUS</text>
<text x="154.7" y="22.8">J8</text>
<text x="237.9" y="21.7" transform="rotate(-90 237.9 21.7)">1</text>
<text x="255.1" y="19.2">VBUS_USB2</text>
<text x="42.1" y="28.1">A4B9</text>
<text x="42.1" y="26.3">B4A9</text>
<text x="101.3" y="24.6">TEST POINT_2</text>
<text x="177.2" y="28.1">A4B9</text>
<text x="177.2" y="26.3">B4A9</text>
<text x="236.5" y="24.6">TEST POINT_2</text>
<text x="42.1" y="33.4">A6</text>
<text x="42.1" y="35.2">A7</text>
<text x="51.9" y="33.2">POWER_D+</text>
<text x="51.9" y="35">POWER_D-</text>
<text x="122.4" y="30.4" transform="rotate(-90 122.4 30.4)">10uF</text>
<text x="124.2" y="34.1" transform="rotate(-90 124.2 34.1)">C1</text>
<text x="177.2" y="33.4">A6</text>
<text x="177.2" y="35.2">A7</text>
<text x="257.5" y="30.4" transform="rotate(-90 257.5 30.4)">10uF</text>
<text x="259.3" y="35" transform="rotate(-90 259.3 35)">C37</text>
<text x="16.4" y="38.7">B8</text>
<text x="16.4" y="37">A8</text>
<text x="42.1" y="38.7">B6</text>
<text x="42.1" y="40.5">B7</text>
<text x="86.8" y="40.5">4</text>
<text x="151.5" y="38.7">B8</text>
<text x="151.5" y="37">A8</text>
<text x="177.2" y="38.7">B6</text>
<text x="177.2" y="40.5">B7</text>
<text x="42.1" y="45.8">B5</text>
<text x="42.1" y="44.1">A5</text>
<text x="48.3" y="44.1">CC1</text>
<text x="48.3" y="45.9">CC2</text>
<text x="86.8" y="44.1">6</text>
<text x="86.8" y="47.6">5</text>
<text x="111.5" y="47.6">1</text>
<text x="177.2" y="45.8">B5</text>
<text x="177.2" y="44.1">A5</text>
<text x="183.5" y="44.1">CC1</text>
<text x="183.5" y="45.9">CC2</text>
<text x="13.5" y="51.2">A1B12</text>
<text x="13.5" y="53">B1A12</text>
<text x="42.1" y="49.4">S1</text>
<text x="42.1" y="51.2">S2</text>
<text x="42.1" y="53">S3</text>
<text x="56.9" y="49.4">R2</text>
<text x="62.2" y="49.4">R3</text>
<text x="111.5" y="49.4">2</text>
<text x="111.5" y="51.2">3</text>
<text x="111.5" y="53">7</text>
<text x="148.7" y="51.2">A1B12</text>
<text x="148.7" y="53">B1A12</text>
<text x="177.2" y="49.4">S1</text>
<text x="177.2" y="51.2">S2</text>
<text x="177.2" y="53">S3</text>
<text x="192" y="49.4">R33</text>
<text x="197.4" y="49.4">R34</text>
<text x="19.6" y="58.3">USB4105-GF-A</text>
<text x="42.1" y="54.7">S4</text>
<text x="56.9" y="56.6">10K</text>
<text x="62.2" y="56.6">10K</text>
<text x="154.7" y="58.3">USB4105-GF-A</text>
<text x="177.2" y="54.7">S4</text>
<text x="192" y="56.6">10K</text>
<text x="197.4" y="56.6">10K</text>
<text x="123.6" y="88.6">VSW_3V3</text>
<text x="182.2" y="85">VSYS_BC</text>
<text x="193.8" y="84.1">SW1</text>
<text x="202.3" y="84.1" transform="rotate(-90 202.3 84.1)">MH1</text>
<text x="212.8" y="86.7">3</text>
<text x="227.6" y="85">TEST POINT_2</text>
<text x="229.4" y="86.8">TP20</text>
<text x="254.3" y="85">TEST POINT_2</text>
<text x="256" y="86.8">TP21</text>
<text x="267.6" y="86.8">VSYS</text>
<text x="89.8" y="90.3">VBUS</text>
<text x="184.6" y="95.3" transform="rotate(-90 184.6 95.3)">4.7uF</text>
<text x="191.7" y="90.3">2</text>
<text x="212.8" y="93.9">1</text>
<text x="230.8" y="91" transform="rotate(-90 230.8 91)">1</text>
<text x="238.3" y="93.9">R36</text>
<text x="247.1" y="93.9">500m</text>
<text x="257.4" y="91" transform="rotate(-90 257.4 91)">1</text>
<text x="69" y="100.6" transform="rotate(-90 69 100.6)">10uF</text>
<text x="99.3" y="97.1" transform="rotate(-90 99.3 97.1)">1uF</text>
<text x="101" y="101.7" transform="rotate(-90 101 101.7)">C2</text>
<text x="124.5" y="99.2">R4</text>
<text x="131.6" y="99.2">R5</text>
<text x="186.4" y="99.9" transform="rotate(-90 186.4 99.9)">C3</text>
<text x="193.8" y="98.5">500SSP3S1M6QEA</text>
<text x="202.3" y="100.7" transform="rotate(-90 202.3 100.7)">MH2</text>
<text x="227.3" y="100.6" transform="rotate(-90 227.3 100.6)">4.7uF</text>
<text x="70.8" y="105.2" transform="rotate(-90 70.8 105.2)">C4</text>
<text x="92.3" y="107.2" transform="rotate(-90 92.3 107.2)">23</text>
<text x="109.2" y="107.8">U2</text>
<text x="124.5" y="106.3">4K7</text>
<text x="131.6" y="106.3">4K7</text>
<text x="229.1" y="105.2" transform="rotate(-90 229.1 105.2)">C6</text>
<text x="77" y="113.4">21</text>
<text x="77" y="111.6">22</text>
<text x="116.8" y="111.6">2</text>
<text x="116.8" y="113.4">9</text>
<text x="51.6" y="117">L1</text>
<text x="51.6" y="118.8">1uH</text>
<text x="156.5" y="115.2">TP3</text>
<text x="162.7" y="115.2">VSYS_BC</text>
<text x="29.3" y="122.3">VBUS VBUS</text>
<text x="53.3" y="125.9">C5</text>
<text x="58.7" y="125.9">47nF</text>
<text x="77" y="125.9">12</text>
<text x="77" y="122.3">17</text>
<text x="77" y="120.5">18</text>
<text x="116.8" y="125.9">15</text>
<text x="116.8" y="124.1">16</text>
<text x="156.5" y="124.1">TEST POINT_2</text>
<text x="157.9" y="121.2" transform="rotate(-90 157.9 121.2)">1</text>
<text x="192.9" y="124.1">VBAT</text>
<text x="204.5" y="122.3">TP12</text>
<text x="32" y="127.7">R6</text>
<text x="37.3" y="127.7">R7</text>
<text x="37.3" y="131.2">DNP</text>
<text x="143.7" y="128.2" transform="rotate(-90 143.7 128.2)">22uF</text>
<text x="149.1" y="128.2" transform="rotate(-90 149.1 128.2)">22uF</text>
<text x="204.5" y="131.2">TEST POINT_2</text>
<text x="205.9" y="128.4" transform="rotate(-90 205.9 128.4)">1</text>
<text x="16.3" y="136.4">POWER_D-</text>
<text x="28.4" y="133">DNP</text>
<text x="32" y="134.8">4K7</text>
<text x="37.3" y="134.8">4K7</text>
<text x="77.9" y="136.5">1</text>
<text x="145.5" y="133.7" transform="rotate(-90 145.5 133.7)">C7</text>
<text x="150.8" y="133.7" transform="rotate(-90 150.8 133.7)">C8</text>
<text x="164.5" y="133">VBAT</text>
<text x="197.4" y="136.6">MOSFET2</text>
<text x="16.3" y="138.1">POWER_D+</text>
<text x="32" y="141.9">R8</text>
<text x="37.3" y="141.9">R9</text>
<text x="53.7" y="143.5">VREGN_DIV</text>
<text x="77" y="138.3">24</text>
<text x="77.9" y="143.6">7</text>
<text x="116.8" y="141.9">13</text>
<text x="116.8" y="140.1">14</text>
<text x="209.4" y="139.2" transform="rotate(-90 209.4 139.2)">2</text>
<text x="213.4" y="139.4">SSM3J332R</text>
<text x="28.4" y="145.5">DNP</text>
<text x="32" y="149">4K7</text>
<text x="37.3" y="149">4K7</text>
<text x="37.3" y="145.5">DNP</text>
<text x="77.9" y="149">8</text>
<text x="143.7" y="144.2" transform="rotate(-90 143.7 144.2)">22uF</text>
<text x="145.5" y="149.7" transform="rotate(-90 145.5 149.7)">C9</text>
<text x="218.1" y="145.4">1</text>
<text x="77" y="152.5">10</text>
<text x="77.9" y="150.8">6</text>
<text x="204" y="155" transform="rotate(-90 204 155)">REVERSE PROTECTION</text>
<text x="209.4" y="153.2" transform="rotate(-90 209.4 153.2)">3</text>
<text x="229.4" y="150.8">R32</text>
<text x="77.9" y="156.1">3</text>
<text x="116.8" y="157.9">11</text>
<text x="229.4" y="157.9">10K</text>
<text x="51.6" y="163.2">R10 R11 R12 R13</text>
<text x="77.9" y="163.2">5</text>
<text x="124.2" y="164.6" transform="rotate(-90 124.2 164.6)">4.7uF</text>
<text x="133.3" y="163.2">R14</text>
<text x="199.1" y="163.2">J7</text>
<text x="202.1" y="165">1</text>
<text x="209.2" y="165" transform="rotate(-90 209.2 165)">VBAT_CONN</text>
<text x="51.6" y="170.3">0R</text>
<text x="55.1" y="170.3">1M</text>
<text x="58.7" y="170.3">4K7</text>
<text x="62.2" y="170.3">0R</text>
<text x="95.6" y="169.2" transform="rotate(-90 95.6 169.2)">4</text>
<text x="97.4" y="170.1" transform="rotate(-90 97.4 170.1)">25</text>
<text x="99.2" y="170.1" transform="rotate(-90 99.2 170.1)">20</text>
<text x="101" y="170.1" transform="rotate(-90 101 170.1)">19</text>
<text x="105.6" y="168.9">BQ25886RGE</text>
<text x="125.9" y="170.1" transform="rotate(-90 125.9 170.1)">C10</text>
<text x="133.3" y="170.3">10K</text>
<text x="140.8" y="173.7">VREGN_DIV</text>
<text x="192" y="173.9">JST_S2B-PH-SM4-TB</text>
<text x="193.8" y="172.1">HEADER 2/SM_5</text>
<text x="202.1" y="168.5">2</text>
<text x="211.6" y="171.9">BATTERY CONNECTOR</text>
<text x="133.3" y="179.2">R15</text>
<text x="133.3" y="186.3">10K</text>
<text x="228.1" y="195.1">Title</text>
<text x="235.2" y="196.8">&lt;Title&gt;</text>
<text x="228.1" y="200.4">Size</text>
<text x="229.9" y="202.2">A3</text>
<text x="235.2" y="200.4">Document Number</text>
<text x="235.2" y="202.2">&lt;Doc&gt;</text>
<text x="286.8" y="200.4">Rev</text>
<text x="288.6" y="202.2">&lt;RevCode&gt;</text>
<text x="228.1" y="205.7">Date:</text>
<text x="237.4" y="205.7">Monday, April 07, 2025</text>
<text x="263.7" y="205.7">Sheet</text>
<text x="272.6" y="205.7">2</text>
<text x="277.9" y="205.7">of</text>
<text x="283.2" y="205.7">5</text>
</g>
<g font-size="1.6" fill="#00c">
<text x="33.9" y="29.2">VBUS01</text>
<text x="33.9" y="27.4">VBUS02</text>
<text x="169" y="29.2">VBUS01</text>
<text x="169" y="27.4">VBUS02</text>
<text x="36.9" y="34.5">DP1</text>
<text x="172" y="34.5">DP1</text>
<text x="20.4" y="39.8">SBU2</text>
<text x="20.4" y="38.1">SBU1</text>
<text x="36.8" y="41.6">DN2</text>
<text x="36.8" y="36.3">DN1</text>
<text x="36.9" y="39.8">DP2</text>
<text x="89.8" y="41.6">IN_1</text>
<text x="155.6" y="39.8">SBU2</text>
<text x="155.6" y="38.1">SBU1</text>
<text x="172" y="41.6">DN2</text>
<text x="172" y="36.3">DN1</text>
<text x="172" y="39.8">DP2</text>
<text x="36.8" y="46.9">CC2</text>
<text x="36.8" y="45.2">CC1</text>
<text x="89.8" y="45.2">IN_2</text>
<text x="172" y="46.9">CC2</text>
<text x="172" y="45.2">CC1</text>
<text x="20.4" y="52.3">GND01</text>
<text x="28.7" y="50.5">SHELL_GND01</text>
<text x="28.7" y="52.3">SHELL_GND02</text>
<text x="89.8" y="48.7">IN_3</text>
<text x="104" y="48.7">GND_1</text>
<text x="104" y="50.5">GND_2</text>
<text x="104" y="52.3">GND_3</text>
<text x="155.6" y="52.3">GND01</text>
<text x="163.9" y="50.5">SHELL_GND01</text>
<text x="163.9" y="52.3">SHELL_GND02</text>
<text x="20.4" y="54.1">GND02</text>
<text x="28.7" y="54.1">SHELL_GND03</text>
<text x="28.7" y="55.8">SHELL_GND04</text>
<text x="104" y="54.1">GND_4</text>
<text x="155.6" y="54.1">GND02</text>
<text x="163.9" y="54.1">SHELL_GND03</text>
<text x="163.9" y="55.8">SHELL_GND04</text>
<text x="203.5" y="89.7" transform="rotate(-90 203.5 89.7)">MH1</text>
<text x="209.8" y="87.8">3</text>
<text x="194.7" y="91.4">2</text>
<text x="203.5" y="95.1" transform="rotate(-90 203.5 95.1)">MH2</text>
<text x="209.8" y="95">1</text>
<text x="80.9" y="112.7">PMID_2</text>
<text x="93.2" y="113.8" transform="rotate(-90 93.2 113.8)">VBUS</text>
<text x="110.6" y="112.7">STAT</text>
<text x="80.9" y="114.5">PMID</text>
<text x="110.3" y="114.5">PG_N</text>
<text x="80.9" y="123.4">SW</text>
<text x="80.9" y="121.6">SW_2</text>
<text x="109.7" y="125.2">SYS_2</text>
<text x="80.9" y="127">BTST</text>
<text x="111.5" y="127">SYS</text>
<text x="80.9" y="137.6">D-</text>
<text x="80.9" y="139.4">D+</text>
<text x="109.8" y="141.2">BAT_2</text>
<text x="111.6" y="143">BAT</text>
<text x="212.2" y="143.8" transform="rotate(-90 212.2 143.8)">SOURCE</text>
<text x="80.9" y="144.7">TS</text>
<text x="212.6" y="145.5">GATE</text>
<text x="80.9" y="151.9">VSET</text>
<text x="80.9" y="150.1">ILIM</text>
<text x="80.9" y="153.6">ICHGSET</text>
<text x="212" y="154.1" transform="rotate(-90 212 154.1)">DRAIN</text>
<text x="80.9" y="157.2">CE_N</text>
<text x="110.1" y="159">REGN</text>
<text x="80.9" y="164.3">OTG</text>
<text x="96.8" y="166.2" transform="rotate(-90 96.8 166.2)">GND</text>
<text x="98.6" y="166.2" transform="rotate(-90 98.6 166.2)">GND_4</text>
<text x="100.3" y="166.2" transform="rotate(-90 100.3 166.2)">GND_3</text>
<text x="102.1" y="166.2" transform="rotate(-90 102.1 166.2)">GND_2</text>
<text x="196.2" y="166.1">PWR</text>
<text x="196.5" y="169.6">GND</text>
</g>
<g font-size="1.6" fill="#400080">
<text x="124.2" y="29.5" transform="rotate(-90 124.2 29.5)">50V</text>
<text x="259.3" y="29.5" transform="rotate(-90 259.3 29.5)">50V</text>
<text x="88.9" y="58.3">TVS2200DRVR</text>
<text x="186.4" y="95.3" transform="rotate(-90 186.4 95.3)">50v</text>
<text x="70.8" y="100.6" transform="rotate(-90 70.8 100.6)">50v</text>
<text x="101" y="97.1" transform="rotate(-90 101 97.1)">25V</text>
<text x="229.1" y="100.6" transform="rotate(-90 229.1 100.6)">50v</text>
<text x="58.7" y="127.7">50V</text>
<text x="145.5" y="129.1" transform="rotate(-90 145.5 129.1)">35V</text>
<text x="150.8" y="129.1" transform="rotate(-90 150.8 129.1)">35V</text>
<text x="145.5" y="145.1" transform="rotate(-90 145.5 145.1)">35V</text>
<text x="125.9" y="164.6" transform="rotate(-90 125.9 164.6)">50v</text>
</g>
<g font-size="1.6" fill="#f00">
<text x="199.7" y="34.5">PGM_D+</text>
<text x="199.7" y="36.3">PGM_D-</text>
<text x="135.7" y="112.7">ESP_STAT</text>
<text x="135.7" y="116.3">ESP_PG_N</text>
</g>
<g font-size="1.3">
<text x="30.8" y="1.3">5</text>
<text x="88.8" y="1.3">4</text>
<text x="146.9" y="1.3">3</text>
<text x="205" y="1.3">2</text>
<text x="263.1" y="1.3">1</text>
<text x=".5" y="28.4">D</text>
<text x="292.6" y="28.4">D</text>
<text x=".5" y="79.5">C</text>
<text x="292.6" y="79.5">C</text>
<text x=".5" y="130.6">B</text>
<text x="292.6" y="130.6">B</text>
<text x=".5" y="181.7">A</text>
<text x="292.6" y="181.7">A</text>
<text x="30.8" y="207.4">5</text>
<text x="88.8" y="207.4">4</text>
<text x="146.9" y="207.4">3</text>
<text x="205" y="207.4">2</text>
<text x="263.1" y="207.4">1</text>
</g>
</svg>
